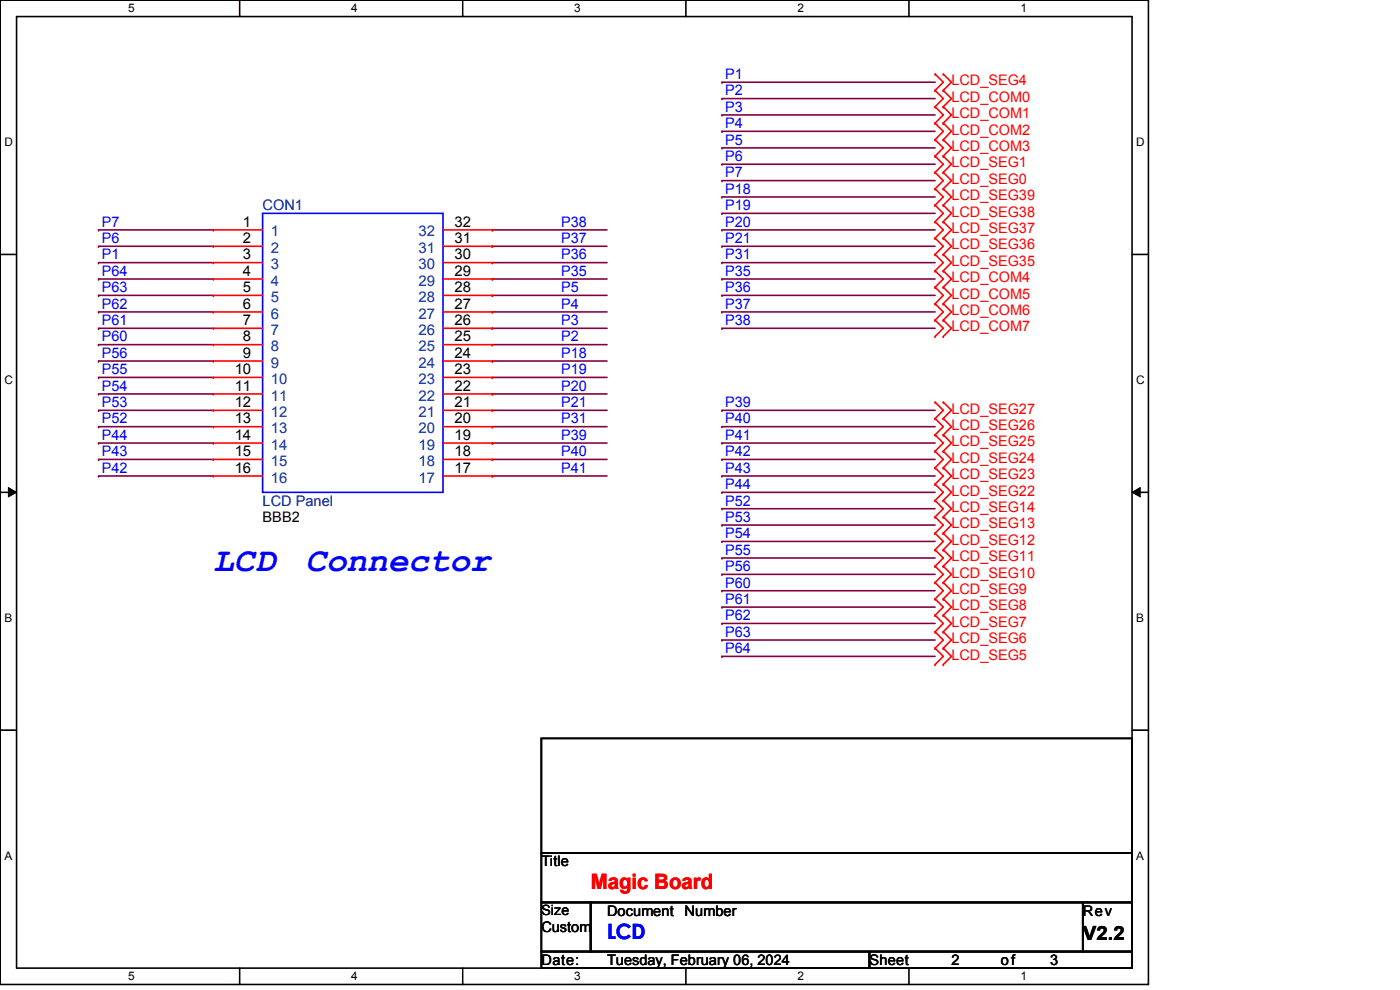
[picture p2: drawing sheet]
<svg xmlns="http://www.w3.org/2000/svg" width="297mm" height="210mm" viewBox="0 0 297 210" stroke-linecap="round" stroke-linejoin="round" font-family="sans-serif">
<path d="M0 0h243.6v208.8h-243.6zM3.5 3.5h236.7v201.9h-236.7z" fill="none" stroke="#000" stroke-width=".34"/>
<g fill="#fff">
<path d="M27.2 .4h1.3v2.8h-1.3z"/>
<path d="M27.2 205.7h1.3v2.8h-1.3z"/>
</g>
<path d="M50.8 0v3.5M50.8 205.4v3.4" fill="none" stroke="#000" stroke-width=".34"/>
<g fill="#fff">
<path d="M74.5 .4h1.4v2.8h-1.4z"/>
<path d="M74.5 205.7h1.4v2.8h-1.4z"/>
</g>
<path d="M98.2 0v3.5M98.2 205.4v3.4" fill="none" stroke="#000" stroke-width=".34"/>
<g fill="#fff">
<path d="M121.8 .4h1.4v2.8h-1.4z"/>
<path d="M121.8 205.7h1.4v2.8h-1.4z"/>
</g>
<path d="M145.5 0v3.5M145.5 205.4v3.4" fill="none" stroke="#000" stroke-width=".34"/>
<g fill="#fff">
<path d="M169.2 .4h1.3v2.8h-1.3z"/>
<path d="M169.2 205.7h1.3v2.8h-1.3z"/>
</g>
<path d="M192.8 0v3.5M192.8 205.4v3.4" fill="none" stroke="#000" stroke-width=".34"/>
<g fill="#fff">
<path d="M216.5 .4h1.3v2.8h-1.3z"/>
<path d="M216.5 205.7h1.3v2.8h-1.3z"/>
<path d="M.9 28.7h1.8v2.8h-1.8z"/>
<path d="M241 28.7h1.8v2.8h-1.8z"/>
<path d="M.9 79.2h1.8v2.8h-1.8z"/>
<path d="M241 79.2h1.8v2.8h-1.8z"/>
</g>
<path d="M0 54h3.5M240.2 54h3.4" fill="none" stroke="#000" stroke-width=".34"/>
<g fill="#fff">
<path d="M.9 129.7h1.7v2.8h-1.7z"/>
<path d="M241 129.7h1.7v2.8h-1.7z"/>
</g>
<path d="M0 104.4h3.5M240.2 104.4h3.4" fill="none" stroke="#000" stroke-width=".34"/>
<path d="M1.8 103.4l1.7 1-1.7 1zM240.2 104.4l1.7-1v2z" fill="#000"/>
<path d="M1.8 103.4l1.7 1-1.7 1zM240.2 104.4l1.7-1v2z" fill="none" stroke="#000" stroke-width=".21"/>
<g fill="#fff">
<path d="M.9 180.1h1.7v2.8h-1.7z"/>
<path d="M241 180.1h1.7v2.8h-1.7z"/>
</g>
<path d="M0 154.9h3.5M240.2 154.9h3.4" fill="none" stroke="#000" stroke-width=".34"/>
<path d="M153.2 66.2h45.2" fill="none" stroke="#800040" stroke-width=".34"/>
<circle cx="153.2" cy="66.2" r=".17" fill="#800040"/>
<path d="M153.2 69.6h45.2" fill="none" stroke="#800040" stroke-width=".34"/>
<circle cx="153.2" cy="69.6" r=".17" fill="#800040"/>
<path d="M153.2 101h45.2" fill="none" stroke="#800040" stroke-width=".34"/>
<circle cx="153.2" cy="101" r=".17" fill="#800040"/>
<path d="M153.2 87h45.2" fill="none" stroke="#800040" stroke-width=".34"/>
<circle cx="153.2" cy="87" r=".17" fill="#800040"/>
<path d="M153.2 90.5h45.2" fill="none" stroke="#800040" stroke-width=".34"/>
<circle cx="153.2" cy="90.5" r=".17" fill="#800040"/>
<path d="M153.2 94h45.2" fill="none" stroke="#800040" stroke-width=".34"/>
<circle cx="153.2" cy="94" r=".17" fill="#800040"/>
<path d="M153.2 97.5h45.2" fill="none" stroke="#800040" stroke-width=".34"/>
<circle cx="153.2" cy="97.5" r=".17" fill="#800040"/>
<path d="M153.2 104.4h45.2" fill="none" stroke="#800040" stroke-width=".34"/>
<circle cx="153.2" cy="104.4" r=".17" fill="#800040"/>
<path d="M153.2 62.7h45.2" fill="none" stroke="#800040" stroke-width=".34"/>
<circle cx="153.2" cy="62.7" r=".17" fill="#800040"/>
<path d="M153.2 59.2h45.2" fill="none" stroke="#800040" stroke-width=".34"/>
<circle cx="153.2" cy="59.2" r=".17" fill="#800040"/>
<path d="M153.2 107.9h45.2" fill="none" stroke="#800040" stroke-width=".34"/>
<circle cx="153.2" cy="107.9" r=".17" fill="#800040"/>
<path d="M153.2 118.4h45.2" fill="none" stroke="#800040" stroke-width=".34"/>
<circle cx="153.2" cy="118.4" r=".17" fill="#800040"/>
<path d="M153.2 125.3h45.2" fill="none" stroke="#800040" stroke-width=".34"/>
<circle cx="153.2" cy="125.3" r=".17" fill="#800040"/>
<path d="M153.2 114.9h45.2" fill="none" stroke="#800040" stroke-width=".34"/>
<circle cx="153.2" cy="114.9" r=".17" fill="#800040"/>
<path d="M153.2 111.4h45.2" fill="none" stroke="#800040" stroke-width=".34"/>
<circle cx="153.2" cy="111.4" r=".17" fill="#800040"/>
<path d="M153.2 135.8h45.2" fill="none" stroke="#800040" stroke-width=".34"/>
<circle cx="153.2" cy="135.8" r=".17" fill="#800040"/>
<path d="M153.2 132.2h45.2" fill="none" stroke="#800040" stroke-width=".34"/>
<circle cx="153.2" cy="132.2" r=".17" fill="#800040"/>
<path d="M153.2 139.2h45.2" fill="none" stroke="#800040" stroke-width=".34"/>
<circle cx="153.2" cy="139.2" r=".17" fill="#800040"/>
<path d="M153.2 121.8h45.2" fill="none" stroke="#800040" stroke-width=".34"/>
<circle cx="153.2" cy="121.8" r=".17" fill="#800040"/>
<path d="M153.2 128.8h45.2" fill="none" stroke="#800040" stroke-width=".34"/>
<circle cx="153.2" cy="128.8" r=".17" fill="#800040"/>
<path d="M153.2 41.8h45.2" fill="none" stroke="#800040" stroke-width=".34"/>
<circle cx="153.2" cy="41.8" r=".17" fill="#800040"/>
<path d="M153.2 45.3h45.2" fill="none" stroke="#800040" stroke-width=".34"/>
<circle cx="153.2" cy="45.3" r=".17" fill="#800040"/>
<path d="M153.2 48.8h45.2" fill="none" stroke="#800040" stroke-width=".34"/>
<circle cx="153.2" cy="48.8" r=".17" fill="#800040"/>
<path d="M153.2 52.2h45.2" fill="none" stroke="#800040" stroke-width=".34"/>
<circle cx="153.2" cy="52.2" r=".17" fill="#800040"/>
<path d="M153.2 55.7h45.2" fill="none" stroke="#800040" stroke-width=".34"/>
<circle cx="153.2" cy="55.7" r=".17" fill="#800040"/>
<path d="M153.2 20.9h45.2" fill="none" stroke="#800040" stroke-width=".34"/>
<circle cx="153.2" cy="20.9" r=".17" fill="#800040"/>
<path d="M153.2 17.4h45.2" fill="none" stroke="#800040" stroke-width=".34"/>
<circle cx="153.2" cy="17.4" r=".17" fill="#800040"/>
<path d="M153.2 31.4h45.2" fill="none" stroke="#800040" stroke-width=".34"/>
<circle cx="153.2" cy="31.4" r=".17" fill="#800040"/>
<path d="M153.2 27.9h45.2" fill="none" stroke="#800040" stroke-width=".34"/>
<circle cx="153.2" cy="27.9" r=".17" fill="#800040"/>
<path d="M153.2 24.4h45.2" fill="none" stroke="#800040" stroke-width=".34"/>
<circle cx="153.2" cy="24.4" r=".17" fill="#800040"/>
<path d="M153.2 34.8h45.2" fill="none" stroke="#800040" stroke-width=".34"/>
<circle cx="153.2" cy="34.8" r=".17" fill="#800040"/>
<path d="M20.9 48.8h24.4" fill="none" stroke="#800040" stroke-width=".34"/>
<circle cx="20.9" cy="48.8" r=".17" fill="#800040"/>
<path d="M20.9 59.2h24.4" fill="none" stroke="#800040" stroke-width=".34"/>
<circle cx="20.9" cy="59.2" r=".17" fill="#800040"/>
<path d="M20.9 55.7h24.4" fill="none" stroke="#800040" stroke-width=".34"/>
<circle cx="20.9" cy="55.7" r=".17" fill="#800040"/>
<path d="M20.9 52.2h24.4" fill="none" stroke="#800040" stroke-width=".34"/>
<circle cx="20.9" cy="52.2" r=".17" fill="#800040"/>
<path d="M20.9 69.6h24.4" fill="none" stroke="#800040" stroke-width=".34"/>
<circle cx="20.9" cy="69.6" r=".17" fill="#800040"/>
<path d="M20.9 73.1h24.4" fill="none" stroke="#800040" stroke-width=".34"/>
<circle cx="20.9" cy="73.1" r=".17" fill="#800040"/>
<path d="M20.9 66.2h24.4" fill="none" stroke="#800040" stroke-width=".34"/>
<circle cx="20.9" cy="66.2" r=".17" fill="#800040"/>
<path d="M20.9 62.7h24.4" fill="none" stroke="#800040" stroke-width=".34"/>
<circle cx="20.9" cy="62.7" r=".17" fill="#800040"/>
<path d="M20.9 76.6h24.4" fill="none" stroke="#800040" stroke-width=".34"/>
<circle cx="20.9" cy="76.6" r=".17" fill="#800040"/>
<path d="M20.9 80.1h24.4" fill="none" stroke="#800040" stroke-width=".34"/>
<circle cx="20.9" cy="80.1" r=".17" fill="#800040"/>
<path d="M20.9 83.6h24.4" fill="none" stroke="#800040" stroke-width=".34"/>
<circle cx="20.9" cy="83.6" r=".17" fill="#800040"/>
<path d="M20.9 87h24.4" fill="none" stroke="#800040" stroke-width=".34"/>
<circle cx="20.9" cy="87" r=".17" fill="#800040"/>
<path d="M20.9 90.5h24.4" fill="none" stroke="#800040" stroke-width=".34"/>
<circle cx="20.9" cy="90.5" r=".17" fill="#800040"/>
<path d="M20.9 94h24.4" fill="none" stroke="#800040" stroke-width=".34"/>
<circle cx="20.9" cy="94" r=".17" fill="#800040"/>
<path d="M20.9 97.5h24.4" fill="none" stroke="#800040" stroke-width=".34"/>
<circle cx="20.9" cy="97.5" r=".17" fill="#800040"/>
<path d="M20.9 101h24.4" fill="none" stroke="#800040" stroke-width=".34"/>
<circle cx="20.9" cy="101" r=".17" fill="#800040"/>
<path d="M104.4 101h24.4" fill="none" stroke="#800040" stroke-width=".34"/>
<circle cx="104.4" cy="101" r=".17" fill="#800040"/>
<path d="M104.4 97.5h24.4" fill="none" stroke="#800040" stroke-width=".34"/>
<circle cx="104.4" cy="97.5" r=".17" fill="#800040"/>
<path d="M104.4 94h24.4" fill="none" stroke="#800040" stroke-width=".34"/>
<circle cx="104.4" cy="94" r=".17" fill="#800040"/>
<path d="M104.4 90.5h24.4" fill="none" stroke="#800040" stroke-width=".34"/>
<circle cx="104.4" cy="90.5" r=".17" fill="#800040"/>
<path d="M104.4 87h24.4" fill="none" stroke="#800040" stroke-width=".34"/>
<circle cx="104.4" cy="87" r=".17" fill="#800040"/>
<path d="M104.4 83.6h24.4" fill="none" stroke="#800040" stroke-width=".34"/>
<circle cx="104.4" cy="83.6" r=".17" fill="#800040"/>
<path d="M104.4 80.1h24.4" fill="none" stroke="#800040" stroke-width=".34"/>
<circle cx="104.4" cy="80.1" r=".17" fill="#800040"/>
<path d="M104.4 76.6h24.4" fill="none" stroke="#800040" stroke-width=".34"/>
<circle cx="104.4" cy="76.6" r=".17" fill="#800040"/>
<path d="M104.4 73.1h24.4" fill="none" stroke="#800040" stroke-width=".34"/>
<circle cx="104.4" cy="73.1" r=".17" fill="#800040"/>
<path d="M104.4 69.6h24.4" fill="none" stroke="#800040" stroke-width=".34"/>
<circle cx="104.4" cy="69.6" r=".17" fill="#800040"/>
<path d="M104.4 66.2h24.4" fill="none" stroke="#800040" stroke-width=".34"/>
<circle cx="104.4" cy="66.2" r=".17" fill="#800040"/>
<path d="M104.4 52.2h24.4" fill="none" stroke="#800040" stroke-width=".34"/>
<circle cx="104.4" cy="52.2" r=".17" fill="#800040"/>
<path d="M104.4 55.7h24.4" fill="none" stroke="#800040" stroke-width=".34"/>
<circle cx="104.4" cy="55.7" r=".17" fill="#800040"/>
<path d="M104.4 59.2h24.4" fill="none" stroke="#800040" stroke-width=".34"/>
<circle cx="104.4" cy="59.2" r=".17" fill="#800040"/>
<path d="M104.4 62.7h24.4" fill="none" stroke="#800040" stroke-width=".34"/>
<circle cx="104.4" cy="62.7" r=".17" fill="#800040"/>
<path d="M104.4 48.8h24.4" fill="none" stroke="#800040" stroke-width=".34"/>
<circle cx="104.4" cy="48.8" r=".17" fill="#800040"/>
<path d="M153.2 38.3h45.2" fill="none" stroke="#800040" stroke-width=".34"/>
<circle cx="153.2" cy="38.3" r=".17" fill="#800040"/>
<path d="M201.8 90.5l-1.7 1.7" fill="none" stroke="#f00" stroke-width=".34"/>
<circle cx="200.1" cy="92.2" r=".17" fill="#f00"/>
<path d="M200.1 88.8l1.7 1.7" fill="none" stroke="#f00" stroke-width=".34"/>
<circle cx="200.1" cy="88.8" r=".17" fill="#f00"/>
<path d="M200.1 90.5l-1.7 1.7" fill="none" stroke="#f00" stroke-width=".34"/>
<circle cx="198.4" cy="92.2" r=".17" fill="#f00"/>
<path d="M198.4 88.8l1.7 1.7" fill="none" stroke="#f00" stroke-width=".34"/>
<circle cx="198.4" cy="88.8" r=".17" fill="#f00"/>
<path d="M201.8 87l-1.7 1.8" fill="none" stroke="#f00" stroke-width=".34"/>
<circle cx="200.1" cy="88.8" r=".17" fill="#f00"/>
<path d="M200.1 85.3l1.7 1.7" fill="none" stroke="#f00" stroke-width=".34"/>
<circle cx="200.1" cy="85.3" r=".17" fill="#f00"/>
<path d="M200.1 87l-1.7 1.8" fill="none" stroke="#f00" stroke-width=".34"/>
<circle cx="198.4" cy="88.8" r=".17" fill="#f00"/>
<path d="M198.4 85.3l1.7 1.7" fill="none" stroke="#f00" stroke-width=".34"/>
<circle cx="198.4" cy="85.3" r=".17" fill="#f00"/>
<path d="M201.8 94l-1.7 1.7" fill="none" stroke="#f00" stroke-width=".34"/>
<circle cx="200.1" cy="95.7" r=".17" fill="#f00"/>
<path d="M200.1 92.2l1.7 1.8" fill="none" stroke="#f00" stroke-width=".34"/>
<circle cx="200.1" cy="92.2" r=".17" fill="#f00"/>
<path d="M200.1 94l-1.7 1.7" fill="none" stroke="#f00" stroke-width=".34"/>
<circle cx="198.4" cy="95.7" r=".17" fill="#f00"/>
<path d="M198.4 92.2l1.7 1.8" fill="none" stroke="#f00" stroke-width=".34"/>
<circle cx="198.4" cy="92.2" r=".17" fill="#f00"/>
<path d="M201.8 101l-1.7 1.7" fill="none" stroke="#f00" stroke-width=".34"/>
<circle cx="200.1" cy="102.7" r=".17" fill="#f00"/>
<path d="M200.1 99.2l1.7 1.8" fill="none" stroke="#f00" stroke-width=".34"/>
<circle cx="200.1" cy="99.2" r=".17" fill="#f00"/>
<path d="M200.1 101l-1.7 1.7" fill="none" stroke="#f00" stroke-width=".34"/>
<circle cx="198.4" cy="102.7" r=".17" fill="#f00"/>
<path d="M198.4 99.2l1.7 1.8" fill="none" stroke="#f00" stroke-width=".34"/>
<circle cx="198.4" cy="99.2" r=".17" fill="#f00"/>
<path d="M201.8 97.5l-1.7 1.7" fill="none" stroke="#f00" stroke-width=".34"/>
<circle cx="200.1" cy="99.2" r=".17" fill="#f00"/>
<path d="M200.1 95.7l1.7 1.8" fill="none" stroke="#f00" stroke-width=".34"/>
<circle cx="200.1" cy="95.7" r=".17" fill="#f00"/>
<path d="M200.1 97.5l-1.7 1.7" fill="none" stroke="#f00" stroke-width=".34"/>
<circle cx="198.4" cy="99.2" r=".17" fill="#f00"/>
<path d="M198.4 95.7l1.7 1.8" fill="none" stroke="#f00" stroke-width=".34"/>
<circle cx="198.4" cy="95.7" r=".17" fill="#f00"/>
<path d="M201.8 104.4l-1.7 1.8" fill="none" stroke="#f00" stroke-width=".34"/>
<circle cx="200.1" cy="106.2" r=".17" fill="#f00"/>
<path d="M200.1 102.7l1.7 1.7" fill="none" stroke="#f00" stroke-width=".34"/>
<circle cx="200.1" cy="102.7" r=".17" fill="#f00"/>
<path d="M200.1 104.4l-1.7 1.8" fill="none" stroke="#f00" stroke-width=".34"/>
<circle cx="198.4" cy="106.2" r=".17" fill="#f00"/>
<path d="M198.4 102.7l1.7 1.7" fill="none" stroke="#f00" stroke-width=".34"/>
<circle cx="198.4" cy="102.7" r=".17" fill="#f00"/>
<path d="M201.8 114.9l-1.7 1.7" fill="none" stroke="#f00" stroke-width=".34"/>
<circle cx="200.1" cy="116.6" r=".17" fill="#f00"/>
<path d="M200.1 113.1l1.7 1.8" fill="none" stroke="#f00" stroke-width=".34"/>
<circle cx="200.1" cy="113.1" r=".17" fill="#f00"/>
<path d="M200.1 114.9l-1.7 1.7" fill="none" stroke="#f00" stroke-width=".34"/>
<circle cx="198.4" cy="116.6" r=".17" fill="#f00"/>
<path d="M198.4 113.1l1.7 1.8" fill="none" stroke="#f00" stroke-width=".34"/>
<circle cx="198.4" cy="113.1" r=".17" fill="#f00"/>
<path d="M201.8 139.2l-1.7 1.8" fill="none" stroke="#f00" stroke-width=".34"/>
<circle cx="200.1" cy="141" r=".17" fill="#f00"/>
<path d="M200.1 137.5l1.7 1.7" fill="none" stroke="#f00" stroke-width=".34"/>
<circle cx="200.1" cy="137.5" r=".17" fill="#f00"/>
<path d="M200.1 139.2l-1.7 1.8" fill="none" stroke="#f00" stroke-width=".34"/>
<circle cx="198.4" cy="141" r=".17" fill="#f00"/>
<path d="M198.4 137.5l1.7 1.7" fill="none" stroke="#f00" stroke-width=".34"/>
<circle cx="198.4" cy="137.5" r=".17" fill="#f00"/>
<path d="M201.8 135.8l-1.7 1.7" fill="none" stroke="#f00" stroke-width=".34"/>
<circle cx="200.1" cy="137.5" r=".17" fill="#f00"/>
<path d="M200.1 134l1.7 1.8" fill="none" stroke="#f00" stroke-width=".34"/>
<circle cx="200.1" cy="134" r=".17" fill="#f00"/>
<path d="M200.1 135.8l-1.7 1.7" fill="none" stroke="#f00" stroke-width=".34"/>
<circle cx="198.4" cy="137.5" r=".17" fill="#f00"/>
<path d="M198.4 134l1.7 1.8" fill="none" stroke="#f00" stroke-width=".34"/>
<circle cx="198.4" cy="134" r=".17" fill="#f00"/>
<path d="M201.8 132.2l-1.7 1.8" fill="none" stroke="#f00" stroke-width=".34"/>
<circle cx="200.1" cy="134" r=".17" fill="#f00"/>
<path d="M200.1 130.5l1.7 1.7" fill="none" stroke="#f00" stroke-width=".34"/>
<circle cx="200.1" cy="130.5" r=".17" fill="#f00"/>
<path d="M200.1 132.2l-1.7 1.8" fill="none" stroke="#f00" stroke-width=".34"/>
<circle cx="198.4" cy="134" r=".17" fill="#f00"/>
<path d="M198.4 130.5l1.7 1.7" fill="none" stroke="#f00" stroke-width=".34"/>
<circle cx="198.4" cy="130.5" r=".17" fill="#f00"/>
<path d="M201.8 128.8l-1.7 1.7" fill="none" stroke="#f00" stroke-width=".34"/>
<circle cx="200.1" cy="130.5" r=".17" fill="#f00"/>
<path d="M200.1 127l1.7 1.8" fill="none" stroke="#f00" stroke-width=".34"/>
<circle cx="200.1" cy="127" r=".17" fill="#f00"/>
<path d="M200.1 128.8l-1.7 1.7" fill="none" stroke="#f00" stroke-width=".34"/>
<circle cx="198.4" cy="130.5" r=".17" fill="#f00"/>
<path d="M198.4 127l1.7 1.8" fill="none" stroke="#f00" stroke-width=".34"/>
<circle cx="198.4" cy="127" r=".17" fill="#f00"/>
<path d="M201.8 125.3l-1.7 1.7" fill="none" stroke="#f00" stroke-width=".34"/>
<circle cx="200.1" cy="127" r=".17" fill="#f00"/>
<path d="M200.1 123.6l1.7 1.7" fill="none" stroke="#f00" stroke-width=".34"/>
<circle cx="200.1" cy="123.6" r=".17" fill="#f00"/>
<path d="M200.1 125.3l-1.7 1.7" fill="none" stroke="#f00" stroke-width=".34"/>
<circle cx="198.4" cy="127" r=".17" fill="#f00"/>
<path d="M198.4 123.6l1.7 1.7" fill="none" stroke="#f00" stroke-width=".34"/>
<circle cx="198.4" cy="123.6" r=".17" fill="#f00"/>
<path d="M201.8 107.9l-1.7 1.7" fill="none" stroke="#f00" stroke-width=".34"/>
<circle cx="200.1" cy="109.6" r=".17" fill="#f00"/>
<path d="M200.1 106.2l1.7 1.7" fill="none" stroke="#f00" stroke-width=".34"/>
<circle cx="200.1" cy="106.2" r=".17" fill="#f00"/>
<path d="M200.1 107.9l-1.7 1.7" fill="none" stroke="#f00" stroke-width=".34"/>
<circle cx="198.4" cy="109.6" r=".17" fill="#f00"/>
<path d="M198.4 106.2l1.7 1.7" fill="none" stroke="#f00" stroke-width=".34"/>
<circle cx="198.4" cy="106.2" r=".17" fill="#f00"/>
<path d="M201.8 118.4l-1.7 1.7" fill="none" stroke="#f00" stroke-width=".34"/>
<circle cx="200.1" cy="120.1" r=".17" fill="#f00"/>
<path d="M200.1 116.6l1.7 1.8" fill="none" stroke="#f00" stroke-width=".34"/>
<circle cx="200.1" cy="116.6" r=".17" fill="#f00"/>
<path d="M200.1 118.4l-1.7 1.7" fill="none" stroke="#f00" stroke-width=".34"/>
<circle cx="198.4" cy="120.1" r=".17" fill="#f00"/>
<path d="M198.4 116.6l1.7 1.8" fill="none" stroke="#f00" stroke-width=".34"/>
<circle cx="198.4" cy="116.6" r=".17" fill="#f00"/>
<path d="M201.8 121.8l-1.7 1.8" fill="none" stroke="#f00" stroke-width=".34"/>
<circle cx="200.1" cy="123.6" r=".17" fill="#f00"/>
<path d="M200.1 120.1l1.7 1.7" fill="none" stroke="#f00" stroke-width=".34"/>
<circle cx="200.1" cy="120.1" r=".17" fill="#f00"/>
<path d="M200.1 121.8l-1.7 1.8" fill="none" stroke="#f00" stroke-width=".34"/>
<circle cx="198.4" cy="123.6" r=".17" fill="#f00"/>
<path d="M198.4 120.1l1.7 1.7" fill="none" stroke="#f00" stroke-width=".34"/>
<circle cx="198.4" cy="120.1" r=".17" fill="#f00"/>
<path d="M201.8 111.4l-1.7 1.7" fill="none" stroke="#f00" stroke-width=".34"/>
<circle cx="200.1" cy="113.1" r=".17" fill="#f00"/>
<path d="M200.1 109.6l1.7 1.8" fill="none" stroke="#f00" stroke-width=".34"/>
<circle cx="200.1" cy="109.6" r=".17" fill="#f00"/>
<path d="M200.1 111.4l-1.7 1.7" fill="none" stroke="#f00" stroke-width=".34"/>
<circle cx="198.4" cy="113.1" r=".17" fill="#f00"/>
<path d="M198.4 109.6l1.7 1.8" fill="none" stroke="#f00" stroke-width=".34"/>
<circle cx="198.4" cy="109.6" r=".17" fill="#f00"/>
<path d="M201.8 27.9l-1.7 1.7" fill="none" stroke="#f00" stroke-width=".34"/>
<circle cx="200.1" cy="29.6" r=".17" fill="#f00"/>
<path d="M200.1 26.1l1.7 1.8" fill="none" stroke="#f00" stroke-width=".34"/>
<circle cx="200.1" cy="26.1" r=".17" fill="#f00"/>
<path d="M200.1 27.9l-1.7 1.7" fill="none" stroke="#f00" stroke-width=".34"/>
<circle cx="198.4" cy="29.6" r=".17" fill="#f00"/>
<path d="M198.4 26.1l1.7 1.8" fill="none" stroke="#f00" stroke-width=".34"/>
<circle cx="198.4" cy="26.1" r=".17" fill="#f00"/>
<path d="M201.8 24.4l-1.7 1.7" fill="none" stroke="#f00" stroke-width=".34"/>
<circle cx="200.1" cy="26.1" r=".17" fill="#f00"/>
<path d="M200.1 22.6l1.7 1.8" fill="none" stroke="#f00" stroke-width=".34"/>
<circle cx="200.1" cy="22.6" r=".17" fill="#f00"/>
<path d="M200.1 24.4l-1.7 1.7" fill="none" stroke="#f00" stroke-width=".34"/>
<circle cx="198.4" cy="26.1" r=".17" fill="#f00"/>
<path d="M198.4 22.6l1.7 1.8" fill="none" stroke="#f00" stroke-width=".34"/>
<circle cx="198.4" cy="22.6" r=".17" fill="#f00"/>
<path d="M201.8 20.9l-1.7 1.7" fill="none" stroke="#f00" stroke-width=".34"/>
<circle cx="200.1" cy="22.6" r=".17" fill="#f00"/>
<path d="M200.1 19.2l1.7 1.7" fill="none" stroke="#f00" stroke-width=".34"/>
<circle cx="200.1" cy="19.2" r=".17" fill="#f00"/>
<path d="M200.1 20.9l-1.7 1.7" fill="none" stroke="#f00" stroke-width=".34"/>
<circle cx="198.4" cy="22.6" r=".17" fill="#f00"/>
<path d="M198.4 19.2l1.7 1.7" fill="none" stroke="#f00" stroke-width=".34"/>
<circle cx="198.4" cy="19.2" r=".17" fill="#f00"/>
<path d="M201.8 17.4l-1.7 1.8" fill="none" stroke="#f00" stroke-width=".34"/>
<circle cx="200.1" cy="19.2" r=".17" fill="#f00"/>
<path d="M200.1 15.7l1.7 1.7" fill="none" stroke="#f00" stroke-width=".34"/>
<circle cx="200.1" cy="15.7" r=".17" fill="#f00"/>
<path d="M200.1 17.4l-1.7 1.8" fill="none" stroke="#f00" stroke-width=".34"/>
<circle cx="198.4" cy="19.2" r=".17" fill="#f00"/>
<path d="M198.4 15.7l1.7 1.7" fill="none" stroke="#f00" stroke-width=".34"/>
<circle cx="198.4" cy="15.7" r=".17" fill="#f00"/>
<path d="M201.8 34.8l-1.7 1.8" fill="none" stroke="#f00" stroke-width=".34"/>
<circle cx="200.1" cy="36.6" r=".17" fill="#f00"/>
<path d="M200.1 33.1l1.7 1.7" fill="none" stroke="#f00" stroke-width=".34"/>
<circle cx="200.1" cy="33.1" r=".17" fill="#f00"/>
<path d="M200.1 34.8l-1.7 1.8" fill="none" stroke="#f00" stroke-width=".34"/>
<circle cx="198.4" cy="36.6" r=".17" fill="#f00"/>
<path d="M198.4 33.1l1.7 1.7" fill="none" stroke="#f00" stroke-width=".34"/>
<circle cx="198.4" cy="33.1" r=".17" fill="#f00"/>
<path d="M201.8 31.4l-1.7 1.7" fill="none" stroke="#f00" stroke-width=".34"/>
<circle cx="200.1" cy="33.1" r=".17" fill="#f00"/>
<path d="M200.1 29.6l1.7 1.8" fill="none" stroke="#f00" stroke-width=".34"/>
<circle cx="200.1" cy="29.6" r=".17" fill="#f00"/>
<path d="M200.1 31.4l-1.7 1.7" fill="none" stroke="#f00" stroke-width=".34"/>
<circle cx="198.4" cy="33.1" r=".17" fill="#f00"/>
<path d="M198.4 29.6l1.7 1.8" fill="none" stroke="#f00" stroke-width=".34"/>
<circle cx="198.4" cy="29.6" r=".17" fill="#f00"/>
<path d="M201.8 45.3l-1.7 1.7" fill="none" stroke="#f00" stroke-width=".34"/>
<circle cx="200.1" cy="47" r=".17" fill="#f00"/>
<path d="M200.1 43.5l1.7 1.8" fill="none" stroke="#f00" stroke-width=".34"/>
<circle cx="200.1" cy="43.5" r=".17" fill="#f00"/>
<path d="M200.1 45.3l-1.7 1.7" fill="none" stroke="#f00" stroke-width=".34"/>
<circle cx="198.4" cy="47" r=".17" fill="#f00"/>
<path d="M198.4 43.5l1.7 1.8" fill="none" stroke="#f00" stroke-width=".34"/>
<circle cx="198.4" cy="43.5" r=".17" fill="#f00"/>
<path d="M201.8 41.8l-1.7 1.7" fill="none" stroke="#f00" stroke-width=".34"/>
<circle cx="200.1" cy="43.5" r=".17" fill="#f00"/>
<path d="M200.1 40l1.7 1.8" fill="none" stroke="#f00" stroke-width=".34"/>
<circle cx="200.1" cy="40" r=".17" fill="#f00"/>
<path d="M200.1 41.8l-1.7 1.7" fill="none" stroke="#f00" stroke-width=".34"/>
<circle cx="198.4" cy="43.5" r=".17" fill="#f00"/>
<path d="M198.4 40l1.7 1.8" fill="none" stroke="#f00" stroke-width=".34"/>
<circle cx="198.4" cy="40" r=".17" fill="#f00"/>
<path d="M201.8 55.7l-1.7 1.7" fill="none" stroke="#f00" stroke-width=".34"/>
<circle cx="200.1" cy="57.4" r=".17" fill="#f00"/>
<path d="M200.1 54l1.7 1.7" fill="none" stroke="#f00" stroke-width=".34"/>
<circle cx="200.1" cy="54" r=".17" fill="#f00"/>
<path d="M200.1 55.7l-1.7 1.7" fill="none" stroke="#f00" stroke-width=".34"/>
<circle cx="198.4" cy="57.4" r=".17" fill="#f00"/>
<path d="M198.4 54l1.7 1.7" fill="none" stroke="#f00" stroke-width=".34"/>
<circle cx="198.4" cy="54" r=".17" fill="#f00"/>
<path d="M201.8 52.2l-1.7 1.8" fill="none" stroke="#f00" stroke-width=".34"/>
<circle cx="200.1" cy="54" r=".17" fill="#f00"/>
<path d="M200.1 50.5l1.7 1.7" fill="none" stroke="#f00" stroke-width=".34"/>
<circle cx="200.1" cy="50.5" r=".17" fill="#f00"/>
<path d="M200.1 52.2l-1.7 1.8" fill="none" stroke="#f00" stroke-width=".34"/>
<circle cx="198.4" cy="54" r=".17" fill="#f00"/>
<path d="M198.4 50.5l1.7 1.7" fill="none" stroke="#f00" stroke-width=".34"/>
<circle cx="198.4" cy="50.5" r=".17" fill="#f00"/>
<path d="M201.8 48.8l-1.7 1.7" fill="none" stroke="#f00" stroke-width=".34"/>
<circle cx="200.1" cy="50.5" r=".17" fill="#f00"/>
<path d="M200.1 47l1.7 1.8" fill="none" stroke="#f00" stroke-width=".34"/>
<circle cx="200.1" cy="47" r=".17" fill="#f00"/>
<path d="M200.1 48.8l-1.7 1.7" fill="none" stroke="#f00" stroke-width=".34"/>
<circle cx="198.4" cy="50.5" r=".17" fill="#f00"/>
<path d="M198.4 47l1.7 1.8" fill="none" stroke="#f00" stroke-width=".34"/>
<circle cx="198.4" cy="47" r=".17" fill="#f00"/>
<path d="M201.8 66.2l-1.7 1.7" fill="none" stroke="#f00" stroke-width=".34"/>
<circle cx="200.1" cy="67.9" r=".17" fill="#f00"/>
<path d="M200.1 64.4l1.7 1.8" fill="none" stroke="#f00" stroke-width=".34"/>
<circle cx="200.1" cy="64.4" r=".17" fill="#f00"/>
<path d="M200.1 66.2l-1.7 1.7" fill="none" stroke="#f00" stroke-width=".34"/>
<circle cx="198.4" cy="67.9" r=".17" fill="#f00"/>
<path d="M198.4 64.4l1.7 1.8" fill="none" stroke="#f00" stroke-width=".34"/>
<circle cx="198.4" cy="64.4" r=".17" fill="#f00"/>
<path d="M201.8 69.6l-1.7 1.8" fill="none" stroke="#f00" stroke-width=".34"/>
<circle cx="200.1" cy="71.4" r=".17" fill="#f00"/>
<path d="M200.1 67.9l1.7 1.7" fill="none" stroke="#f00" stroke-width=".34"/>
<circle cx="200.1" cy="67.9" r=".17" fill="#f00"/>
<path d="M200.1 69.6l-1.7 1.8" fill="none" stroke="#f00" stroke-width=".34"/>
<circle cx="198.4" cy="71.4" r=".17" fill="#f00"/>
<path d="M198.4 67.9l1.7 1.7" fill="none" stroke="#f00" stroke-width=".34"/>
<circle cx="198.4" cy="67.9" r=".17" fill="#f00"/>
<path d="M201.8 62.7l-1.7 1.7" fill="none" stroke="#f00" stroke-width=".34"/>
<circle cx="200.1" cy="64.4" r=".17" fill="#f00"/>
<path d="M200.1 60.9l1.7 1.8" fill="none" stroke="#f00" stroke-width=".34"/>
<circle cx="200.1" cy="60.9" r=".17" fill="#f00"/>
<path d="M200.1 62.7l-1.7 1.7" fill="none" stroke="#f00" stroke-width=".34"/>
<circle cx="198.4" cy="64.4" r=".17" fill="#f00"/>
<path d="M198.4 60.9l1.7 1.8" fill="none" stroke="#f00" stroke-width=".34"/>
<circle cx="198.4" cy="60.9" r=".17" fill="#f00"/>
<path d="M201.8 59.2l-1.7 1.7" fill="none" stroke="#f00" stroke-width=".34"/>
<circle cx="200.1" cy="60.9" r=".17" fill="#f00"/>
<path d="M200.1 57.4l1.7 1.8" fill="none" stroke="#f00" stroke-width=".34"/>
<circle cx="200.1" cy="57.4" r=".17" fill="#f00"/>
<path d="M200.1 59.2l-1.7 1.7" fill="none" stroke="#f00" stroke-width=".34"/>
<circle cx="198.4" cy="60.9" r=".17" fill="#f00"/>
<path d="M198.4 57.4l1.7 1.8" fill="none" stroke="#f00" stroke-width=".34"/>
<circle cx="198.4" cy="57.4" r=".17" fill="#f00"/>
<path d="M201.8 38.3l-1.7 1.7" fill="none" stroke="#f00" stroke-width=".34"/>
<circle cx="200.1" cy="40" r=".17" fill="#f00"/>
<path d="M200.1 36.6l1.7 1.7" fill="none" stroke="#f00" stroke-width=".34"/>
<circle cx="200.1" cy="36.6" r=".17" fill="#f00"/>
<path d="M200.1 38.3l-1.7 1.7" fill="none" stroke="#f00" stroke-width=".34"/>
<circle cx="198.4" cy="40" r=".17" fill="#f00"/>
<path d="M198.4 36.6l1.7 1.7" fill="none" stroke="#f00" stroke-width=".34"/>
<circle cx="198.4" cy="36.6" r=".17" fill="#f00"/>
<path d="M114.9 156.6h125.3v24.4h-125.3zM114.9 181h125.3v10.4h-125.3zM114.9 191.4h10.4v10.4h-10.4zM125.3 191.4h104.4v10.4h-104.4zM229.7 191.4h10.5v10.4h-10.5zM114.9 201.8h69.5v3.6h-69.5zM184.4 201.8h55.8v3.6h-55.8z" fill="none" stroke="#000" stroke-width=".34"/>
<path d="M55.7 45.3h38.3v59.1h-38.3z" fill="none" stroke="#00f" stroke-width=".34"/>
<path d="M45.3 48.8h10.4" fill="none" stroke="#f00" stroke-width=".34"/>
<circle cx="45.3" cy="48.8" r=".17" fill="#f00"/>
<path d="M45.3 52.2h10.4" fill="none" stroke="#f00" stroke-width=".34"/>
<circle cx="45.3" cy="52.2" r=".17" fill="#f00"/>
<path d="M45.3 55.7h10.4" fill="none" stroke="#f00" stroke-width=".34"/>
<circle cx="45.3" cy="55.7" r=".17" fill="#f00"/>
<path d="M45.3 59.2h10.4" fill="none" stroke="#f00" stroke-width=".34"/>
<circle cx="45.3" cy="59.2" r=".17" fill="#f00"/>
<path d="M45.3 62.7h10.4" fill="none" stroke="#f00" stroke-width=".34"/>
<circle cx="45.3" cy="62.7" r=".17" fill="#f00"/>
<path d="M45.3 66.2h10.4" fill="none" stroke="#f00" stroke-width=".34"/>
<circle cx="45.3" cy="66.2" r=".17" fill="#f00"/>
<path d="M45.3 69.6h10.4" fill="none" stroke="#f00" stroke-width=".34"/>
<circle cx="45.3" cy="69.6" r=".17" fill="#f00"/>
<path d="M45.3 73.1h10.4" fill="none" stroke="#f00" stroke-width=".34"/>
<circle cx="45.3" cy="73.1" r=".17" fill="#f00"/>
<path d="M45.3 76.6h10.4" fill="none" stroke="#f00" stroke-width=".34"/>
<circle cx="45.3" cy="76.6" r=".17" fill="#f00"/>
<path d="M45.3 80.1h10.4" fill="none" stroke="#f00" stroke-width=".34"/>
<circle cx="45.3" cy="80.1" r=".17" fill="#f00"/>
<path d="M45.3 83.6h10.4" fill="none" stroke="#f00" stroke-width=".34"/>
<circle cx="45.3" cy="83.6" r=".17" fill="#f00"/>
<path d="M45.3 87h10.4" fill="none" stroke="#f00" stroke-width=".34"/>
<circle cx="45.3" cy="87" r=".17" fill="#f00"/>
<path d="M45.3 90.5h10.4" fill="none" stroke="#f00" stroke-width=".34"/>
<circle cx="45.3" cy="90.5" r=".17" fill="#f00"/>
<path d="M45.3 94h10.4" fill="none" stroke="#f00" stroke-width=".34"/>
<circle cx="45.3" cy="94" r=".17" fill="#f00"/>
<path d="M45.3 97.5h10.4" fill="none" stroke="#f00" stroke-width=".34"/>
<circle cx="45.3" cy="97.5" r=".17" fill="#f00"/>
<path d="M45.3 101h10.4" fill="none" stroke="#f00" stroke-width=".34"/>
<circle cx="45.3" cy="101" r=".17" fill="#f00"/>
<path d="M94 101h10.4" fill="none" stroke="#f00" stroke-width=".34"/>
<circle cx="104.4" cy="101" r=".17" fill="#f00"/>
<path d="M94 97.5h10.4" fill="none" stroke="#f00" stroke-width=".34"/>
<circle cx="104.4" cy="97.5" r=".17" fill="#f00"/>
<path d="M94 94h10.4" fill="none" stroke="#f00" stroke-width=".34"/>
<circle cx="104.4" cy="94" r=".17" fill="#f00"/>
<path d="M94 90.5h10.4" fill="none" stroke="#f00" stroke-width=".34"/>
<circle cx="104.4" cy="90.5" r=".17" fill="#f00"/>
<path d="M94 87h10.4" fill="none" stroke="#f00" stroke-width=".34"/>
<circle cx="104.4" cy="87" r=".17" fill="#f00"/>
<path d="M94 83.6h10.4" fill="none" stroke="#f00" stroke-width=".34"/>
<circle cx="104.4" cy="83.6" r=".17" fill="#f00"/>
<path d="M94 80.1h10.4" fill="none" stroke="#f00" stroke-width=".34"/>
<circle cx="104.4" cy="80.1" r=".17" fill="#f00"/>
<path d="M94 76.6h10.4" fill="none" stroke="#f00" stroke-width=".34"/>
<circle cx="104.4" cy="76.6" r=".17" fill="#f00"/>
<path d="M94 73.1h10.4" fill="none" stroke="#f00" stroke-width=".34"/>
<circle cx="104.4" cy="73.1" r=".17" fill="#f00"/>
<path d="M94 69.6h10.4" fill="none" stroke="#f00" stroke-width=".34"/>
<circle cx="104.4" cy="69.6" r=".17" fill="#f00"/>
<path d="M94 66.2h10.4" fill="none" stroke="#f00" stroke-width=".34"/>
<circle cx="104.4" cy="66.2" r=".17" fill="#f00"/>
<path d="M94 62.7h10.4" fill="none" stroke="#f00" stroke-width=".34"/>
<circle cx="104.4" cy="62.7" r=".17" fill="#f00"/>
<path d="M94 59.2h10.4" fill="none" stroke="#f00" stroke-width=".34"/>
<circle cx="104.4" cy="59.2" r=".17" fill="#f00"/>
<path d="M94 55.7h10.4" fill="none" stroke="#f00" stroke-width=".34"/>
<circle cx="104.4" cy="55.7" r=".17" fill="#f00"/>
<path d="M94 52.2h10.4" fill="none" stroke="#f00" stroke-width=".34"/>
<circle cx="104.4" cy="52.2" r=".17" fill="#f00"/>
<path d="M94 48.8h10.4" fill="none" stroke="#f00" stroke-width=".34"/>
<circle cx="104.4" cy="48.8" r=".17" fill="#f00"/>
<g font-size="7.3" fill="#00f">
<text x="45.3" y="121">LCD</text>
<text x="64.8" y="121">Connector</text>
</g>
<text font-size="4.5" fill="#f00" x="125.3" y="188.6">Magic Board</text>
<text font-size="4.5" fill="#00f" x="128.8" y="199.3">LCD</text>
<text font-size="4.1" x="229.7" y="199.4">V2.2</text>
<g font-size="3.1" fill="#00f">
<text x="153.8" y="16.8">P1</text>
<text x="153.8" y="20.2">P2</text>
<text x="153.8" y="23.7">P3</text>
<text x="153.8" y="27.2">P4</text>
<text x="153.8" y="30.7">P5</text>
<text x="153.8" y="34.2">P6</text>
<text x="153.8" y="41.1">P18</text>
<text x="153.8" y="37.6">P7</text>
<text x="153.8" y="44.6">P19</text>
<text x="21.6" y="48.1">P7</text>
<text x="21.6" y="51.6">P6</text>
<text x="119" y="51.6">P37</text>
<text x="119" y="48.1">P38</text>
<text x="153.8" y="48.1">P20</text>
<text x="153.8" y="51.6">P21</text>
<text x="21.6" y="58.5">P64</text>
<text x="21.6" y="55">P1</text>
<text x="119" y="55">P36</text>
<text x="119" y="58.5">P35</text>
<text x="153.8" y="58.5">P35</text>
<text x="153.8" y="55">P31</text>
<text x="21.6" y="65.5">P62</text>
<text x="21.6" y="62">P63</text>
<text x="119" y="65.5">P4</text>
<text x="119" y="62">P5</text>
<text x="153.8" y="65.5">P37</text>
<text x="153.8" y="62">P36</text>
<text x="21.6" y="69">P61</text>
<text x="119" y="69">P3</text>
<text x="153.8" y="69">P38</text>
<text x="21.6" y="72.4">P60</text>
<text x="21.6" y="75.9">P56</text>
<text x="119" y="75.9">P18</text>
<text x="119" y="72.4">P2</text>
<text x="21.6" y="79.4">P55</text>
<text x="21.6" y="82.9">P54</text>
<text x="119" y="82.9">P20</text>
<text x="119" y="79.4">P19</text>
<text x="21.6" y="86.4">P53</text>
<text x="21.6" y="89.8">P52</text>
<text x="119" y="89.8">P31</text>
<text x="119" y="86.4">P21</text>
<text x="153.8" y="86.4">P39</text>
<text x="153.8" y="89.8">P40</text>
<text x="21.6" y="93.3">P44</text>
<text x="119" y="93.3">P39</text>
<text x="153.8" y="93.3">P41</text>
<text x="21.6" y="96.8">P43</text>
<text x="21.6" y="100.3">P42</text>
<text x="119" y="100.3">P41</text>
<text x="119" y="96.8">P40</text>
<text x="153.8" y="100.3">P43</text>
<text x="153.8" y="96.8">P42</text>
<text x="153.8" y="103.8">P44</text>
<text x="153.8" y="107.2">P52</text>
<text x="153.8" y="110.7">P53</text>
<text x="153.8" y="117.7">P55</text>
<text x="153.8" y="114.2">P54</text>
<text x="153.8" y="124.6">P60</text>
<text x="153.8" y="121.2">P56</text>
<text x="153.8" y="131.6">P62</text>
<text x="153.8" y="128.1">P61</text>
<text x="153.8" y="135.1">P63</text>
<text x="153.8" y="138.6">P64</text>
</g>
<g font-size="3.1" fill="#f00">
<text x="201.8" y="21.6">LCD_COM0</text>
<text x="201.8" y="18.1">LCD_SEG4</text>
<text x="201.8" y="28.6">LCD_COM2</text>
<text x="201.8" y="25.1">LCD_COM1</text>
<text x="201.8" y="35.5">LCD_SEG1</text>
<text x="201.8" y="32">LCD_COM3</text>
<text x="201.8" y="39">LCD_SEG0</text>
<text x="201.8" y="46">LCD_SEG38</text>
<text x="201.8" y="42.5">LCD_SEG39</text>
<text x="201.8" y="52.9">LCD_SEG36</text>
<text x="201.8" y="49.4">LCD_SEG37</text>
<text x="201.8" y="56.4">LCD_SEG35</text>
<text x="201.8" y="59.9">LCD_COM4</text>
<text x="201.8" y="63.4">LCD_COM5</text>
<text x="201.8" y="66.8">LCD_COM6</text>
<text x="201.8" y="70.3">LCD_COM7</text>
<text x="201.8" y="87.7">LCD_SEG27</text>
<text x="201.8" y="91.2">LCD_SEG26</text>
<text x="201.8" y="94.7">LCD_SEG25</text>
<text x="201.8" y="101.6">LCD_SEG23</text>
<text x="201.8" y="98.2">LCD_SEG24</text>
<text x="201.8" y="105.1">LCD_SEG22</text>
<text x="201.8" y="108.6">LCD_SEG14</text>
<text x="201.8" y="112.1">LCD_SEG13</text>
<text x="201.8" y="115.6">LCD_SEG12</text>
<text x="201.8" y="119">LCD_SEG11</text>
<text x="201.8" y="122.5">LCD_SEG10</text>
<text x="201.8" y="129.5">LCD_SEG8</text>
<text x="201.8" y="126">LCD_SEG9</text>
<text x="201.8" y="136.4">LCD_SEG6</text>
<text x="201.8" y="133">LCD_SEG7</text>
<text x="201.8" y="139.9">LCD_SEG5</text>
</g>
<g font-size="3.1" fill="#000080">
<text x="55.7" y="44.6">CON1</text>
<text x="55.7" y="107.2">LCD Panel</text>
</g>
<g font-size="3.1">
<text x="51.5" y="48">1</text>
<text x="51.5" y="51.5">2</text>
<text x="96.4" y="51.5">31</text>
<text x="96.4" y="48">32</text>
<text x="51.5" y="55">3</text>
<text x="51.5" y="58.5">4</text>
<text x="96.4" y="58.5">29</text>
<text x="96.4" y="55">30</text>
<text x="51.5" y="61.9">5</text>
<text x="51.5" y="65.4">6</text>
<text x="96.4" y="65.4">27</text>
<text x="96.4" y="61.9">28</text>
<text x="51.5" y="68.9">7</text>
<text x="96.4" y="68.9">26</text>
<text x="51.5" y="72.4">8</text>
<text x="51.5" y="75.9">9</text>
<text x="96.4" y="75.9">24</text>
<text x="96.4" y="72.4">25</text>
<text x="49.8" y="79.3">10</text>
<text x="49.8" y="82.8">11</text>
<text x="96.4" y="82.8">22</text>
<text x="96.4" y="79.3">23</text>
<text x="49.8" y="86.3">12</text>
<text x="49.8" y="89.8">13</text>
<text x="96.4" y="89.8">20</text>
<text x="96.4" y="86.3">21</text>
<text x="49.8" y="93.3">14</text>
<text x="96.4" y="93.3">19</text>
<text x="49.8" y="96.7">15</text>
<text x="49.8" y="100.2">16</text>
<text x="96.4" y="100.2">17</text>
<text x="96.4" y="96.7">18</text>
<text x="55.7" y="110.7">BBB2</text>
<text x="114.9" y="183.8">Title</text>
<text x="114.9" y="197.7">Custom</text>
<text x="128.8" y="194.2">Document</text>
<text x="145.2" y="194.2">Number</text>
<text x="229.7" y="194.2">Rev</text>
<text x="114.9" y="204.6">Date:</text>
<text x="128.8" y="204.6">Tuesday, February 06, 2024</text>
<text x="184.4" y="204.6">Sheet</text>
<text x="201.8" y="204.6">2</text>
<text x="212.3" y="204.6">of</text>
<text x="222.8" y="204.6">3</text>
</g>
<g font-size="3.1" fill="#004080">
<text x="57.4" y="50.2">1</text>
<text x="57.4" y="53.6">2</text>
<text x="88.8" y="53.6">31</text>
<text x="88.8" y="50.2">32</text>
<text x="57.4" y="57.1">3</text>
<text x="88.8" y="57.1">30</text>
<text x="57.4" y="60.6">4</text>
<text x="57.4" y="64.1">5</text>
<text x="88.8" y="64.1">28</text>
<text x="88.8" y="60.6">29</text>
<text x="57.4" y="67.6">6</text>
<text x="57.4" y="71">7</text>
<text x="88.8" y="71">26</text>
<text x="88.8" y="67.6">27</text>
<text x="57.4" y="74.5">8</text>
<text x="57.4" y="78">9</text>
<text x="88.8" y="78">24</text>
<text x="88.8" y="74.5">25</text>
<text x="57.4" y="81.4">10</text>
<text x="88.8" y="81.4">23</text>
<text x="57.4" y="85">11</text>
<text x="57.4" y="88.4">12</text>
<text x="88.8" y="88.4">21</text>
<text x="88.8" y="85">22</text>
<text x="57.4" y="91.9">13</text>
<text x="57.4" y="95.4">14</text>
<text x="88.8" y="95.4">19</text>
<text x="88.8" y="91.9">20</text>
<text x="57.4" y="98.8">15</text>
<text x="88.8" y="98.8">18</text>
<text x="57.4" y="102.4">16</text>
<text x="88.8" y="102.4">17</text>
</g>
<text font-size="3" x="114.9" y="194.1">Size</text>
<g font-size="2.5">
<text x="27.2" y="2.6">5</text>
<text x="74.5" y="2.6">4</text>
<text x="121.8" y="2.6">3</text>
<text x="169.2" y="2.6">2</text>
<text x="216.5" y="2.6">1</text>
<text x=".9" y="31">D</text>
<text x="241" y="31">D</text>
<text x=".9" y="81.4">C</text>
<text x="241" y="81.4">C</text>
<text x=".9" y="131.9">B</text>
<text x="241" y="131.9">B</text>
<text x=".9" y="182.4">A</text>
<text x="241" y="182.4">A</text>
<text x="27.2" y="207.9">5</text>
<text x="74.5" y="207.9">4</text>
<text x="121.8" y="207.9">3</text>
<text x="169.2" y="207.9">2</text>
<text x="216.5" y="207.9">1</text>
</g>
</svg>
